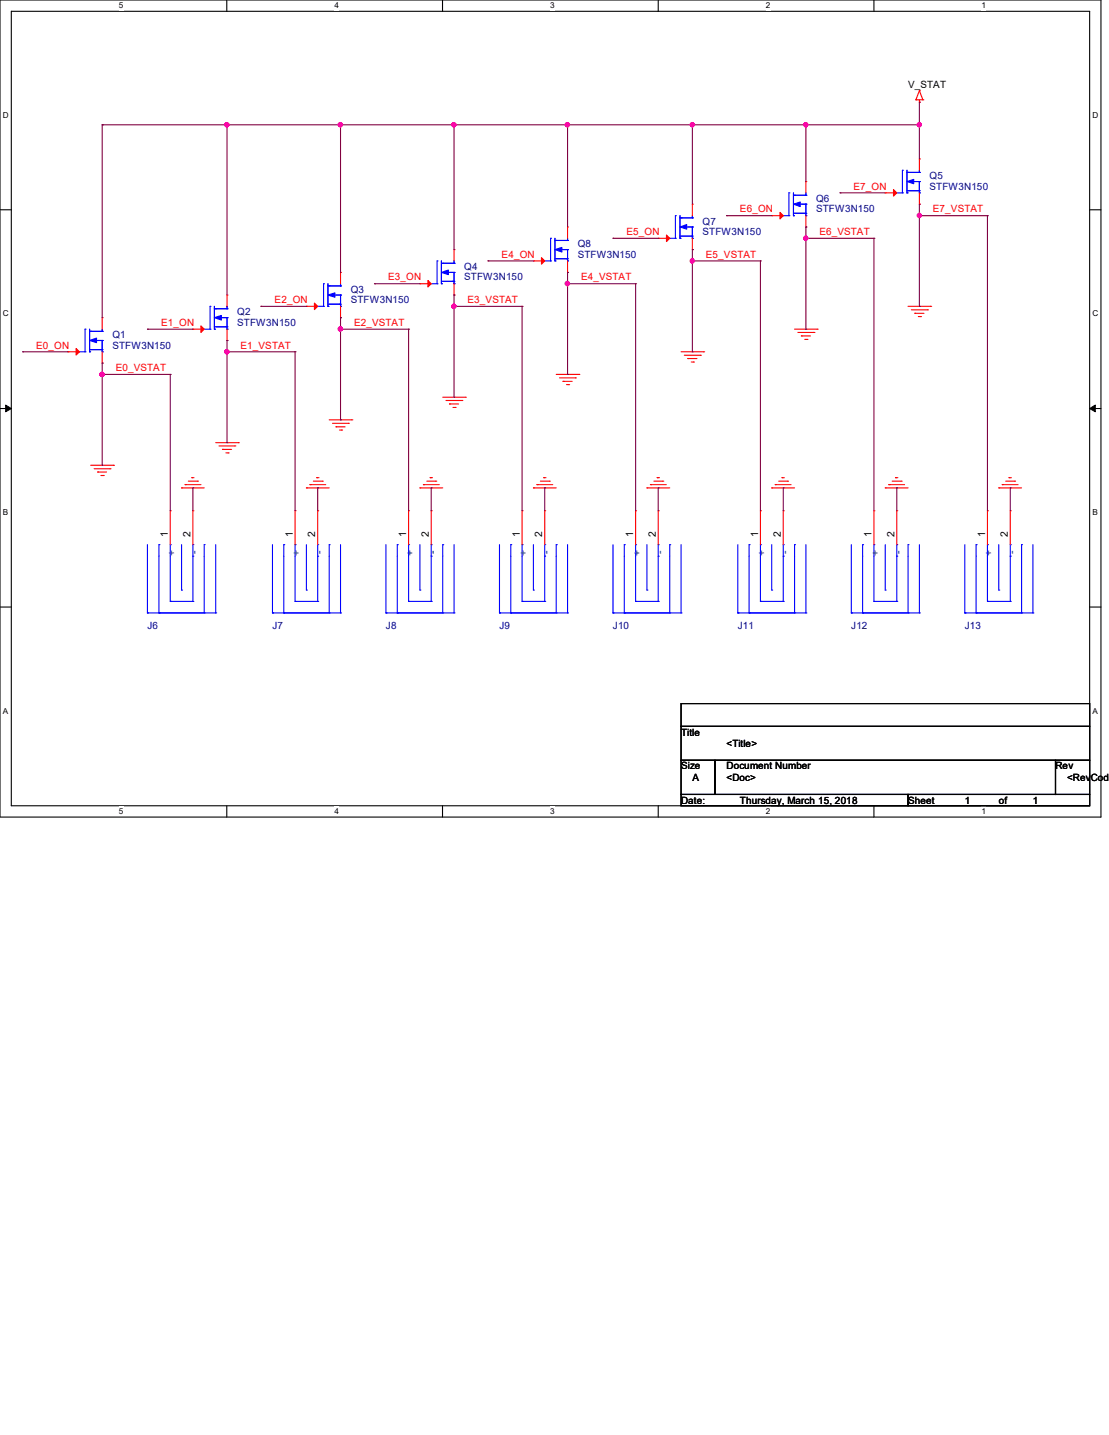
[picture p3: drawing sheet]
<svg xmlns="http://www.w3.org/2000/svg" width="216mm" height="279mm" viewBox="0 0 216 279" stroke-linecap="round" stroke-linejoin="round" font-family="sans-serif">
<path d="M0 0h214.3v159.1h-214.3zM2.2 2.2h209.9v154.7h-209.9z" fill="none" stroke="#000" stroke-width=".21"/>
<g fill="#fff">
<path d="M23.2 .2h.8v1.8h-.8z"/>
<path d="M23.2 157.1h.8v1.8h-.8z"/>
</g>
<path d="M44.2 0v2.2M44.2 156.9v2.2" fill="none" stroke="#000" stroke-width=".21"/>
<g fill="#fff">
<path d="M65.1 .2h.9v1.8h-.9z"/>
<path d="M65.1 157.1h.9v1.8h-.9z"/>
</g>
<path d="M86.1 0v2.2M86.1 156.9v2.2" fill="none" stroke="#000" stroke-width=".21"/>
<g fill="#fff">
<path d="M107.1 .2h.9v1.8h-.9z"/>
<path d="M107.1 157.1h.9v1.8h-.9z"/>
</g>
<path d="M128.1 0v2.2M128.1 156.9v2.2" fill="none" stroke="#000" stroke-width=".21"/>
<g fill="#fff">
<path d="M149.1 .2h.9v1.8h-.9z"/>
<path d="M149.1 157.1h.9v1.8h-.9z"/>
</g>
<path d="M170.1 0v2.2M170.1 156.9v2.2" fill="none" stroke="#000" stroke-width=".21"/>
<g fill="#fff">
<path d="M191.1 .2h.9v1.8h-.9z"/>
<path d="M191.1 157.1h.9v1.8h-.9z"/>
<path d="M.6 21.5h1.1v1.8h-1.1z"/>
<path d="M212.7 21.5h1.1v1.8h-1.1z"/>
<path d="M.6 60.2h1.1v1.7h-1.1z"/>
<path d="M212.7 60.2h1.1v1.7h-1.1z"/>
</g>
<path d="M0 40.9h2.2M212.1 40.9h2.2" fill="none" stroke="#000" stroke-width=".21"/>
<g fill="#fff">
<path d="M.6 98.8h1v1.8h-1z"/>
<path d="M212.7 98.8h1v1.8h-1z"/>
</g>
<path d="M0 79.5h2.2M212.1 79.5h2.2" fill="none" stroke="#000" stroke-width=".21"/>
<path d="M1.1 78.9l1.1 .6-1.1 .7zM212.1 79.5l1.1-.6v1.3z" fill="#000" stroke="#000" stroke-width=".19"/>
<g fill="#fff">
<path d="M.6 137.5h1v1.8h-1z"/>
<path d="M212.7 137.5h1v1.8h-1z"/>
</g>
<path d="M0 118.2h2.2M212.1 118.2h2.2M132.6 137h79.5v4.4h-79.5zM132.6 141.4h79.5v6.6h-79.5zM132.6 148h6.6v6.7h-6.6zM132.6 154.7h44.2v2.2h-44.2zM139.2 148h66.3v6.7h-66.3zM176.8 154.7h35.3v2.2h-35.3zM205.5 148h6.6v6.7h-6.6z" fill="none" stroke="#000" stroke-width=".21"/>
<g fill="none" stroke="#f00" stroke-width=".21">
<path d="M178.3 19.4h.1M178.3 19.4h1.4M179 19.9h.1M179 17.7h.1M179 19.4v.5M179 17.7l-.7 1.7M179 17.7l.7 1.7M179.7 19.4h.1M134.8 39.8h.1M134.8 39.8v2.2M156.9 35.3h.1M156.9 35.3v2.2"/>
<path d="M172.3 37.5h.1M172.3 37.5h2.3M179 39.8h.1M179 30.9h.1M179 30.9v2.2M179 37.5v2.3M44.2 57.4h.1M44.2 57.4v2.2M59.6 59.6h.1M59.6 59.6h2.2M66.3 53h.1M66.3 53v2.2"/>
<path d="M66.3 59.6v2.2M81.7 55.2h.1M81.7 55.2h2.2M88.4 57.4h.1M88.4 48.6h.1M88.4 48.6v2.2M88.4 55.2v2.2M103.8 50.8h.1M103.8 50.8h2.2M110.5 53h.1M110.5 44.2h.1M110.5 44.2v2.2"/>
<path d="M110.5 50.8v2.2M128.1 46.4h.1M128.1 46.4h2.3M134.8 48.6h.1M134.8 46.4v2.2M150.2 42h.1M150.2 42h2.3M156.9 44.2h.1M156.9 42v2.2M176.8 59.6h4.4M181.2 59.6h.1M13.3 68.5h.1"/>
<path d="M13.3 68.5h2.2M19.9 70.7h.1M19.9 61.8h.1M19.9 61.8v2.3M19.9 68.5v2.2M37.5 64.1h.1M37.5 64.1h2.3M44.2 66.3h.1M44.2 64.1v2.2M66.3 61.8h.1M86.2 77.3h4.4M86.8 78h3.1"/>
<path d="M87.5 78.7h.1M87.5 78.7h1.8M88.2 79.3h.4M88.6 79.3h.1M89.9 78h.1M90.6 77.3h.1M108.3 72.9h4.4M108.9 73.6h3.1M109.6 74.3h.1M109.6 74.3h1.8M110.3 74.9h.4M110.7 74.9h.1"/>
<path d="M112 73.6h.1M112.7 72.9h.1M132.6 68.5h4.4M133.2 69.2h3.2M133.9 69.8h.1M133.9 69.8h1.8M134.6 70.5h.4M135 70.5h.1M136.4 69.2h.1M137 68.5h.1M154.7 64.1h4.4M155.3 64.7h3.2"/>
<path d="M156 65.4h.1M156 65.4h1.8M156.7 66.1h.4M157.1 66.1h.1M158.5 64.7h.1M159.1 64.1h.1M177.4 60.3h3.2M178.1 61h.1M178.1 61h1.8M178.8 61.6h.4M179.2 61.6h.1M180.6 60.3h.1"/>
<path d="M17.7 90.6h4.4M18.3 91.3h3.1M19 91.9h.1M19 91.9h1.7M19.6 92.6h.5M20.1 92.6h.1M21.4 91.3h.1M22.1 90.6h.1M33.1 99.4h.1M33.1 99.4v6.6M35.3 95h.1M35.3 95h4.5"/>
<path d="M36 94.4h.1M36 94.4h3.1M36.7 93.7h1.7M37.3 93h.1M37.3 93h.5M37.5 99.4h.1M37.5 99.4v6.6M38.4 93.7h.1M42 86.2h4.4M42.6 86.8h3.1M43.3 87.5h.1M43.3 87.5h1.8"/>
<path d="M44 88.2h.4M44.4 88.2h.1M45.7 86.8h.1M46.4 86.2h.1M57.4 99.4h.1M57.4 99.4v6.6M59.6 95h.1M59.6 95h4.5M60.3 94.4h.1M60.3 94.4h3.1M61 93.7h1.7M61.6 93h.1"/>
<path d="M61.6 93h.5M61.8 99.4h.1M61.8 99.4v6.6M62.7 93.7h.1M64.1 81.7h4.4M64.7 82.4h3.1M65.4 83.1h.1M65.4 83.1h1.8M66.1 83.7h.4M66.5 83.7h.1M67.8 82.4h.1M68.5 81.7h.1"/>
<path d="M79.5 99.4h.1M79.5 99.4v6.6M81.7 95h.1M81.7 95h4.5M82.4 94.4h.1M82.4 94.4h3.1M83.1 93.7h1.7M83.7 93h.1M83.7 93h.5M83.9 99.4h.1M83.9 99.4v6.6M84.8 93.7h.1"/>
<path d="M101.6 99.4h.1M101.6 99.4v6.6M103.8 95h.1M103.8 95h4.5M104.5 94.4h.1M104.5 94.4h3.1M105.2 93.7h1.7M105.8 93h.1M105.8 93h.5M106 99.4h.1M106 99.4v6.6M106.9 93.7h.1"/>
<path d="M123.7 99.4h.1M123.7 99.4v6.6M125.9 95h.1M125.9 95h4.5M126.6 94.4h.1M126.6 94.4h3.1M127.3 93.7h1.7M127.9 93h.1M127.9 93h.5M128.1 99.4h.1M128.1 99.4v6.6M129 93.7h.1"/>
<path d="M148 99.4h.1M148 99.4v6.6M150.2 95h.1M150.2 95h4.5M150.9 94.4h.1M150.9 94.4h3.1M151.6 93.7h1.7M152.2 93h.1M152.2 93h.5M152.5 99.4h.1M152.5 99.4v6.6M153.3 93.7h.1"/>
<path d="M170.1 99.4h.1M170.1 99.4v6.6M172.3 95h.1M172.3 95h4.5M173 94.4h.1M173 94.4h3.1M173.7 93.7h1.7M174.3 93h.1M174.3 93h.5M174.6 99.4h.1M174.6 99.4v6.6M175.4 93.7h.1"/>
<path d="M192.2 99.4h.1M192.2 99.4v6.6M194.4 95h.1M194.4 95h4.5M195.1 94.4h.1M195.1 94.4h3.1M195.8 93.7h1.7M196.4 93h.1M196.4 93h.5M196.7 99.4h.1M196.7 99.4v6.6M197.5 93.7h.1"/>
</g>
<g fill="none" stroke="#00f" stroke-width=".21">
<path d="M153.6 37.5h.1M153.6 37.5v4.5M154.5 38h.1M154.5 37.5v4.5M154.5 38h2.4M154.7 38h.1M155.6 39.8h1.3M156.9 38h.1M156.9 39.8h.1M156.9 37.5v.5M156.9 39.8v2.2M174.6 37.5h1.1"/>
<path d="M175.7 37.5h.1M175.7 33.1h.1M175.7 33.1v4.4M176.6 37.5h.1M176.6 33.6h.1M176.6 33.1v4.4M176.6 33.6h2.4M176.6 37.1h2.4M176.8 33.6h.1M177.7 35.3h1.3M178.8 37.1h.1M179 33.6h.1"/>
<path d="M179 35.3h.1M179 37.5h.1M179 37.1h.1M179 33.1v.5M179 35.3v2.2M40.9 59.6h.1M40.9 59.6v4.5M41.7 59.6v4.5M44.2 59.6v.5M61.8 59.6h1.2M63 59.6h.1M63 55.2h.1"/>
<path d="M63 55.2v4.4M63.8 59.6h.1M63.8 55.7h.1M63.8 55.2v4.4M63.8 55.7h2.5M63.8 59.2h2.5M64.1 55.7h.1M64.9 57.4h1.4M66.1 59.2h.1M66.3 55.7h.1M66.3 57.4h.1M66.3 59.6h.1"/>
<path d="M66.3 59.2h.1M66.3 55.2v.5M66.3 57.4v2.2M83.9 55.2h1.2M85.1 55.2h.1M85.1 50.8h.1M85.1 50.8v4.4M85.9 55.2h.1M85.9 51.3h.1M85.9 50.8v4.4M85.9 51.3h2.5M85.9 54.8h2.5"/>
<path d="M86.2 51.3h.1M87 53h1.4M88.2 54.8h.1M88.4 51.3h.1M88.4 53h.1M88.4 55.2h.1M88.4 54.8h.1M88.4 50.8v.5M88.4 53v2.2M106 50.8h1.2M107.2 50.8h.1M107.2 46.4h.1"/>
<path d="M107.2 46.4v4.4M108 50.8h.1M108 46.8h.1M108 46.4v4.4M108 46.8h2.5M108 50.4h2.5M108.3 46.8h.1M109.1 48.6h1.4M110.3 50.4h.1M110.5 46.8h.1M110.5 48.6h.1M110.5 50.8h.1"/>
<path d="M110.5 50.4h.1M110.5 46.4v.4M110.5 48.6v2.2M130.4 46.4h1.1M131.5 46.4h.1M131.5 42h.1M131.5 42v4.4M132.4 46.4h.1M132.4 42.4h.1M132.4 42v4.4M132.4 42.4h2.4M132.4 46h2.4"/>
<path d="M132.6 42.4h.1M133.5 44.2h1.3M134.6 46h.1M134.8 42.4h.1M134.8 44.2h.1M134.8 46.4h.1M134.8 46h.1M134.8 42v.4M134.8 44.2v2.2M152.5 42h1.1M153.6 42h.1M154.5 42h.1"/>
<path d="M154.5 41.5h2.4M156.7 41.5h.1M156.9 42h.1M156.9 41.5h.1M15.5 68.5h1.1M16.6 68.5h.1M16.6 64.1h.1M16.6 64.1v4.4M17.4 68.5h.1M17.4 64.5h.1M17.4 64.1v4.4M17.4 64.5h2.5"/>
<path d="M17.4 68.1h2.5M17.7 64.5h.1M18.5 66.3h1.4M19.6 68.1h.1M19.9 64.5h.1M19.9 66.3h.1M19.9 68.5h.1M19.9 68.1h.1M19.9 64.1v.4M19.9 66.3v2.2M39.8 64.1h1.1M40.9 64.1h.1"/>
<path d="M41.7 64.1h.1M41.7 60.1h.1M41.7 60.1h2.5M41.7 63.6h2.5M42 60.1h.1M42.8 61.8h1.4M44 63.6h.1M44.2 60.1h.1M44.2 61.8h.1M44.2 64.1h.1M44.2 63.6h.1M44.2 61.8v2.3"/>
<path d="M28.7 119.3h.1M28.7 119.3h13.3M28.7 106v13.3M30.9 119.3h.1M30.9 106h.1M30.9 106v13.3M33.1 117.1h.1M33.1 106h.1M33.1 117.1h4.4M33.1 106v11.1M35.3 114.9h.1M35.3 106v8.9"/>
<path d="M37.5 117.1h.1M37.5 108.3h.1M37.5 106h.1M37.5 106v11.1M39.8 119.3h.1M39.8 106h.1M39.8 106v13.3M42 119.3h.1M42 106v13.3M53 119.3h.1M53 119.3h13.3M53 106v13.3"/>
<path d="M55.2 119.3h.1M55.2 106h.1M55.2 106v13.3M57.4 117.1h.1M57.4 106h.1M57.4 117.1h4.4M57.4 106v11.1M59.6 114.9h.1M59.6 106v8.9M61.8 117.1h.1M61.8 108.3h.1M61.8 106h.1"/>
<path d="M61.8 106v11.1M64.1 119.3h.1M64.1 106h.1M64.1 106v13.3M66.3 119.3h.1M66.3 106v13.3M75.1 119.3h.1M75.1 119.3h13.3M75.1 106v13.3M77.3 119.3h.1M77.3 106h.1M77.3 106v13.3"/>
<path d="M79.5 117.1h.1M79.5 106h.1M79.5 106v11.1M79.5 117.1h4.4M81.7 114.9h.1M81.7 106v8.9M83.9 117.1h.1M83.9 108.3h.1M83.9 106h.1M83.9 106v11.1M86.2 119.3h.1M86.2 106h.1"/>
<path d="M86.2 106v13.3M88.4 119.3h.1M88.4 106v13.3M97.2 119.3h.1M97.2 119.3h13.3M97.2 106v13.3M99.4 119.3h.1M99.4 106h.1M99.4 106v13.3M101.6 117.1h.1M101.6 106h.1M101.6 117.1h4.4"/>
<path d="M101.6 106v11.1M103.8 114.9h.1M103.8 106v8.9M106 117.1h.1M106 108.3h.1M106 106h.1M106 106v11.1M108.3 119.3h.1M108.3 106h.1M108.3 106v13.3M110.5 119.3h.1M110.5 106v13.3"/>
<path d="M119.3 119.3h.1M119.3 119.3h13.3M119.3 106v13.3M121.5 119.3h.1M121.5 106h.1M121.5 106v13.3M123.7 117.1h.1M123.7 106h.1M123.7 117.1h4.4M123.7 106v11.1M125.9 114.9h.1M125.9 106v8.9"/>
<path d="M128.1 117.1h.1M128.1 108.3h.1M128.1 106h.1M128.1 106v11.1M130.4 119.3h.1M130.4 106h.1M130.4 106v13.3M132.6 119.3h.1M132.6 106v13.3M143.6 119.3h.1M143.6 119.3h13.3M143.6 106v13.3"/>
<path d="M145.8 119.3h.1M145.8 106h.1M145.8 106v13.3M148 117.1h.1M148 106h.1M148 117.1h4.5M148 106v11.1M150.2 114.9h.1M150.2 106v8.9M152.5 117.1h.1M152.5 108.3h.1M152.5 106h.1"/>
<path d="M152.5 106v11.1M154.7 119.3h.1M154.7 106h.1M154.7 106v13.3M156.9 119.3h.1M156.9 106v13.3M165.7 119.3h.1M165.7 119.3h13.3M165.7 106v13.3M167.9 119.3h.1M167.9 106h.1M167.9 106v13.3"/>
<path d="M170.1 117.1h.1M170.1 106h.1M170.1 117.1h4.5M170.1 106v11.1M172.3 114.9h.1M172.3 106v8.9M174.6 117.1h.1M174.6 108.3h.1M174.6 106h.1M174.6 106v11.1M176.8 119.3h.1M176.8 106h.1"/>
<path d="M176.8 106v13.3M179 119.3h.1M179 106v13.3M187.8 119.3h.1M187.8 119.3h13.3M187.8 106v13.3M190 119.3h.1M190 106h.1M190 106v13.3M192.2 117.1h.1M192.2 106h.1M192.2 117.1h4.5"/>
<path d="M192.2 106v11.1M194.4 114.9h.1M194.4 106v8.9M196.7 117.1h.1M196.7 108.3h.1M196.7 106h.1M196.7 106v11.1M198.9 119.3h.1M198.9 106h.1M198.9 106v13.3M201.1 119.3h.1M201.1 106v13.3"/>
</g>
<g fill="#00f" stroke="#00f" stroke-width=".21">
<path d="M132.4 44.2l1.3-.5v.9z"/>
<path d="M41.7 61.8l1.4-.4v.9z"/>
<path d="M108 48.6l1.4-.4v.9z"/>
<path d="M176.6 35.3l1.3-.4v.9z"/>
<path d="M63.8 57.4l1.4-.4v.9z"/>
<path d="M85.9 53l1.4-.4v.9z"/>
<path d="M17.4 66.3l1.4-.5v.9z"/>
<path d="M154.5 39.8l1.3-.5v.9z"/>
</g>
<g fill="#f00" stroke="#f00" stroke-width=".21">
<path d="M129.8 45.8l.6 .6-.6 .6z"/>
<path d="M39.1 63.5l.7 .6-.7 .6z"/>
<path d="M105.4 50.2l.6 .6-.6 .6z"/>
<path d="M173.9 36.9l.7 .6-.7 .7z"/>
<path d="M61.2 59l.6 .6-.6 .7z"/>
<path d="M83.3 54.6l.6 .6-.6 .7z"/>
<path d="M14.8 67.9l.7 .6-.7 .6z"/>
<path d="M151.8 41.4l.7 .6-.7 .6z"/>
</g>
<g fill="none" stroke="#800040" stroke-width=".21">
<path d="M179 19.9h.1M179 19.9v11M19.9 24.3h.1M19.9 24.3v37.5M19.9 24.3h159.1M44.2 24.3h.1M44.2 24.3v33.1M66.3 24.3h.1M66.3 24.3v28.7M88.4 24.3h.1M88.4 24.3v24.3M110.5 24.3h.1"/>
<path d="M110.5 24.3v19.9M134.8 24.3h.1M134.8 24.3v15.5M156.9 24.3h.1M156.9 24.3v11M163.5 37.5h.1M163.5 37.5h8.8M179 39.8h.1M179 24.3h.1M179 39.8v19.8M50.8 59.6h.1M50.8 59.6h8.8"/>
<path d="M72.9 55.2h.1M72.9 55.2h8.8M88.4 57.4h.1M88.4 59.6h.1M88.4 59.6h13.2M88.4 57.4v19.9M95 50.8h.1M95 50.8h8.8M101.6 59.6h.1M101.6 59.6v39.8M110.5 53h.1M110.5 55.2h.1"/>
<path d="M110.5 55.2h13.2M110.5 53v19.9M119.3 46.4h.1M119.3 46.4h8.8M123.7 55.2h.1M123.7 55.2v44.2M134.8 48.6h.1M134.8 50.8h.1M134.8 48.6v19.9M134.8 50.8h13.2M141.4 42h.1M141.4 42h8.8"/>
<path d="M148 50.8h.1M148 50.8v48.6M156.9 44.2h.1M156.9 46.4h.1M156.9 44.2v19.9M156.9 46.4h13.2M170.1 46.4h.1M170.1 46.4v53M179 42h.1M179 59.6h.1M179 42h13.2M192.2 42h.1"/>
<path d="M192.2 42v57.4M4.4 68.5h.1M4.4 68.5h8.9M19.9 70.7h.1M19.9 72.9h.1M19.9 70.7v19.9M19.9 72.9h13.2M28.7 64.1h.1M28.7 64.1h8.8M33.1 72.9h.1M33.1 72.9v26.5M44.2 66.3h.1"/>
<path d="M44.2 68.5h.1M44.2 68.5h13.2M44.2 66.3v19.9M57.4 68.5h.1M57.4 68.5v30.9M66.3 61.8h.1M66.3 64.1h.1M66.3 64.1h13.2M66.3 61.8v19.9M79.5 64.1h.1M79.5 64.1v35.3M88.4 77.3h.1"/>
<path d="M110.5 72.9h.1M134.8 68.5h.1M156.9 64.1h.1M19.9 90.6h.1M37.5 95h.1M37.5 95v4.4M44.2 86.2h.1M61.8 95h.1M61.8 95v4.4M66.3 81.7h.1M83.9 95h.1M83.9 95v4.4"/>
<path d="M106 95h.1M106 95v4.4M128.1 95h.1M128.1 95v4.4M152.5 95h.1M152.5 95v4.4M174.6 95h.1M174.6 95v4.4M196.7 95h.1M196.7 95v4.4"/>
</g>
<g fill="#f0f" stroke="#f0f" stroke-width=".21">
<circle cx="19.9" cy="72.9" r=".42"/>
<circle cx="44.2" cy="68.5" r=".42"/>
<circle cx="66.3" cy="64.1" r=".42"/>
<circle cx="88.3" cy="59.6" r=".42"/>
<circle cx="179" cy="42" r=".41"/>
<circle cx="156.9" cy="46.4" r=".41"/>
<circle cx="134.8" cy="50.8" r=".41"/>
<circle cx="110.4" cy="55.2" r=".42"/>
<circle cx="44.2" cy="24.3" r=".42"/>
<circle cx="66.3" cy="24.3" r=".42"/>
<circle cx="110.4" cy="24.3" r=".42"/>
<circle cx="88.3" cy="24.3" r=".42"/>
<circle cx="134.8" cy="24.3" r=".41"/>
<circle cx="179" cy="24.3" r=".41"/>
<circle cx="156.9" cy="24.3" r=".41"/>
</g>
<g font-size="2">
<text x="32.7" y="104.5" transform="rotate(-90 32.7 104.5)">1</text>
<text x="37.1" y="104.5" transform="rotate(-90 37.1 104.5)">2</text>
<text x="57" y="104.5" transform="rotate(-90 57 104.5)">1</text>
<text x="61.4" y="104.5" transform="rotate(-90 61.4 104.5)">2</text>
<text x="79.1" y="104.5" transform="rotate(-90 79.1 104.5)">1</text>
<text x="83.5" y="104.5" transform="rotate(-90 83.5 104.5)">2</text>
<text x="101.2" y="104.5" transform="rotate(-90 101.2 104.5)">1</text>
<text x="105.6" y="104.5" transform="rotate(-90 105.6 104.5)">2</text>
<text x="123.3" y="104.5" transform="rotate(-90 123.3 104.5)">1</text>
<text x="127.7" y="104.5" transform="rotate(-90 127.7 104.5)">2</text>
<text x="147.6" y="104.5" transform="rotate(-90 147.6 104.5)">1</text>
<text x="152" y="104.5" transform="rotate(-90 152 104.5)">2</text>
<text x="169.7" y="104.5" transform="rotate(-90 169.7 104.5)">1</text>
<text x="174.1" y="104.5" transform="rotate(-90 174.1 104.5)">2</text>
<text x="191.8" y="104.5" transform="rotate(-90 191.8 104.5)">1</text>
<text x="196.2" y="104.5" transform="rotate(-90 196.2 104.5)">2</text>
</g>
<g font-size="2" fill="#004080">
<text x="38.5" y="107.8" transform="rotate(-90 38.5 107.8)">-</text>
<text x="62.8" y="107.8" transform="rotate(-90 62.8 107.8)">-</text>
<text x="84.9" y="107.8" transform="rotate(-90 84.9 107.8)">-</text>
<text x="107" y="107.8" transform="rotate(-90 107 107.8)">-</text>
<text x="129.1" y="107.8" transform="rotate(-90 129.1 107.8)">-</text>
<text x="153.4" y="107.8" transform="rotate(-90 153.4 107.8)">-</text>
<text x="175.5" y="107.8" transform="rotate(-90 175.5 107.8)">-</text>
<text x="197.6" y="107.8" transform="rotate(-90 197.6 107.8)">-</text>
<text x="34.1" y="108.3" transform="rotate(-90 34.1 108.3)">+</text>
<text x="58.4" y="108.3" transform="rotate(-90 58.4 108.3)">+</text>
<text x="80.5" y="108.3" transform="rotate(-90 80.5 108.3)">+</text>
<text x="102.6" y="108.3" transform="rotate(-90 102.6 108.3)">+</text>
<text x="124.7" y="108.3" transform="rotate(-90 124.7 108.3)">+</text>
<text x="149" y="108.3" transform="rotate(-90 149 108.3)">+</text>
<text x="171.1" y="108.3" transform="rotate(-90 171.1 108.3)">+</text>
<text x="193.2" y="108.3" transform="rotate(-90 193.2 108.3)">+</text>
</g>
<g font-size="1.9">
<text x="176.8" y="17.2">V_STAT</text>
<text x="132.6" y="143.2">Title</text>
<text x="132.6" y="149.8">Size</text>
<text x="141.4" y="149.8">Document Number</text>
<text x="141.4" y="145.4">&lt;Title&gt;</text>
<text x="205.5" y="149.8">Rev</text>
<text x="134.8" y="152">A</text>
<text x="141.4" y="152">&lt;Doc&gt;</text>
<text x="207.7" y="152">&lt;RevCode</text>
<text x="132.6" y="156.5">Date:</text>
<text x="144.1" y="156.5">Thursday, March 15, 2018</text>
<text x="176.8" y="156.5">Sheet</text>
<text x="187.8" y="156.5">1</text>
<text x="194.4" y="156.5">of</text>
<text x="201.1" y="156.5">1</text>
</g>
<g font-size="1.9" fill="#000080">
<text x="181" y="34.9">Q5</text>
<text x="158.9" y="39.3">Q6</text>
<text x="158.9" y="41.3">STFW3N150</text>
<text x="181" y="36.9">STFW3N150</text>
<text x="136.8" y="43.8">Q7</text>
<text x="136.8" y="45.8">STFW3N150</text>
<text x="90.4" y="52.6">Q4</text>
<text x="112.5" y="48.2">Q8</text>
<text x="112.5" y="50.2">STFW3N150</text>
<text x="68.3" y="57">Q3</text>
<text x="68.3" y="59">STFW3N150</text>
<text x="90.4" y="54.6">STFW3N150</text>
<text x="21.9" y="65.9">Q1</text>
<text x="46.2" y="61.4">Q2</text>
<text x="46.2" y="63.4">STFW3N150</text>
<text x="21.9" y="67.9">STFW3N150</text>
<text x="28.7" y="122.4">J6</text>
<text x="53" y="122.4">J7</text>
<text x="75.1" y="122.4">J8</text>
<text x="97.2" y="122.4">J9</text>
<text x="119.3" y="122.4">J10</text>
<text x="143.6" y="122.4">J11</text>
<text x="165.7" y="122.4">J12</text>
<text x="187.8" y="122.4">J13</text>
</g>
<g font-size="1.9" fill="#f00">
<text x="144.1" y="41.4">E6_ON</text>
<text x="166.2" y="36.9">E7_ON</text>
<text x="181.6" y="41.4">E7_VSTAT</text>
<text x="122" y="45.8">E5_ON</text>
<text x="159.5" y="45.8">E6_VSTAT</text>
<text x="97.7" y="50.2">E4_ON</text>
<text x="137.4" y="50.2">E5_VSTAT</text>
<text x="53.5" y="59">E2_ON</text>
<text x="75.6" y="54.6">E3_ON</text>
<text x="91" y="59">E3_VSTAT</text>
<text x="113.1" y="54.6">E4_VSTAT</text>
<text x="31.4" y="63.5">E1_ON</text>
<text x="68.9" y="63.5">E2_VSTAT</text>
<text x="7" y="67.9">E0_ON</text>
<text x="46.8" y="67.9">E1_VSTAT</text>
<text x="22.5" y="72.3">E0_VSTAT</text>
</g>
<g font-size="1.6">
<text x="23.2" y="1.7">5</text>
<text x="65.1" y="1.7">4</text>
<text x="107.1" y="1.7">3</text>
<text x="149.1" y="1.7">2</text>
<text x="191.1" y="1.7">1</text>
<text x=".6" y="22.9">D</text>
<text x="212.7" y="22.9">D</text>
<text x=".6" y="61.6">C</text>
<text x="212.7" y="61.6">C</text>
<text x=".6" y="100.3">B</text>
<text x="212.7" y="100.3">B</text>
<text x=".6" y="138.9">A</text>
<text x="212.7" y="138.9">A</text>
<text x="23.2" y="158.5">5</text>
<text x="65.1" y="158.5">4</text>
<text x="107.1" y="158.5">3</text>
<text x="149.1" y="158.5">2</text>
<text x="191.1" y="158.5">1</text>
</g>
</svg>
